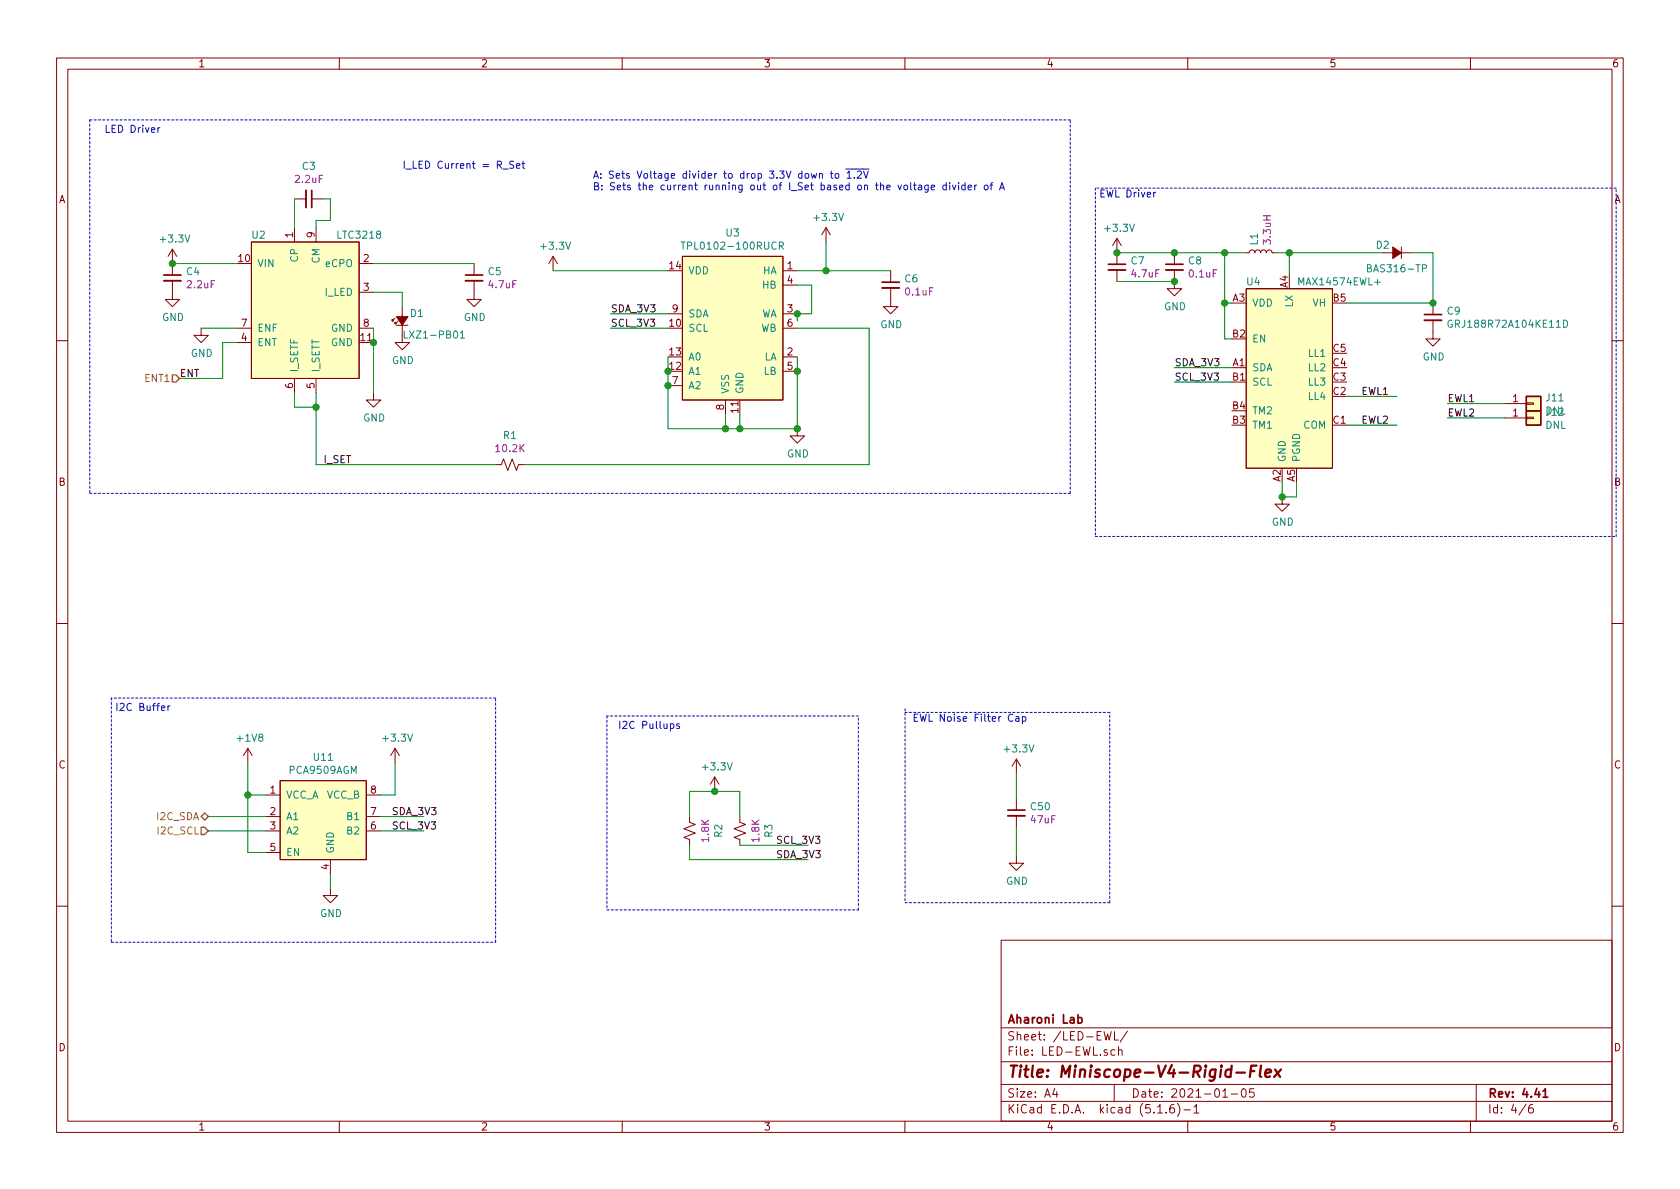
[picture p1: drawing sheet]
<svg xmlns="http://www.w3.org/2000/svg" width="297mm" height="210mm" viewBox="0 0 297 210" stroke-linecap="round" stroke-linejoin="round" font-family="sans-serif">
<g fill="none" stroke="#840000" stroke-width=".18">
<path d="M10 10.3h277v189.9h-277zM12 12.2h273v186.1h-273zM60 10.3v1.9M110 10.3v1.9M160 10.3v1.9M210 10.3v1.9M260 10.3v1.9M52.1 35.2h2M55.1 35.2h2M30.5 49.7v3.3h1.2l-1.2 1.2-1.3-1.2h1.3M30.5 44.1l-.8 1.2M30.5 44.1v4.5"/>
<path d="M30.5 44.1l.7 1.2M35.6 58v1.3h1.2l-1.2 1.3-1.3-1.3h1.3M41.9 58h2.5M44.4 42.8h19.1v24.1h-19.1zM52.1 40.3v2.5M55.9 40.3v2.5M63.5 46.6h2.5M63.5 51.7h2.5M63.5 58h2.5M69.8 56.3l-.5 .5v-.3v.3h.3M70.1 57.5h2M70.4 56.8l-.6 .5v-.3v.3h.3"/>
<path d="M71.1 54.2v6.4h1.3l-1.3 1.2-1.3-1.2h1.3M83.8 49.7v3.3h1.3l-1.3 1.2-1.3-1.2h1.3M83.8 46.6v2M97.8 45.3l-.8 1.3M97.8 45.3v2.6M97.8 45.3l.8 1.3M118.1 55.5h2.5M120.6 45.3h17.8v25.4h-17.8zM138.4 58h2.6M138.4 47.9h2.6M138.4 55.5h2.6M138.4 50.4h2.6"/>
<path d="M146 40.3l-.7 1.2M146 40.3v2.5M146 40.3l.8 1.2M157.5 50.9v3.3h1.2l-1.2 1.3-1.3-1.3h1.3M157.5 47.9v2M197.5 42.2l-.8 1.2M197.5 42.2v4.5M197.5 47.7v2.1M197.5 42.2l.7 1.2M207.6 47.7v3.3h1.3l-1.3 1.3-1.2-1.3h1.2M207.6 44.7v2M220.3 51h15.3v31.8h-15.3z"/>
<path d="M220.3 44.7h.6l.1-.3 .3-.2 .4 .1 .2 .4 .1-.3 .3-.2 .4 .1 .2 .4 .1-.3 .3-.2 .4 .1 .2 .4 .1-.3 .3-.2 .4 .1 .2 .4h.5M244.5 44.7h5.1M247.8 43.7v2M253.4 56.6v3.3h1.2l-1.2 1.3-1.3-1.3h1.3M253.4 53.6v2M10 60.2h2M41.9 60.6h2.5M52.1 66.9v2.6M55.9 66.9v2.6M66 69.5v1.2h1.3l-1.3 1.3-1.2-1.3h1.2M118.1 68.2h2.5M128.3 70.7v2.6"/>
<path d="M138.4 63.1h2.6M138.4 65.7h2.6M141 75.8v1.3h1.2l-1.2 1.3-1.3-1.3h1.3M266.1 73.9h3.8M266.1 71.4h3.8M269.9 73.8h1.2v.2h-1.2zM269.9 71.2h1.2v.3h-1.2zM285 60.2h2M87.6 82.2h1l.4-1.1 .8 2.1 .8-2.1 .7 2.1 .4-1h1M226.7 87.9v1.2h1.3l-1.3 1.3-1.3-1.3h1.3M10 110.3h2M285 110.3h2"/>
<path d="M43.8 132.3l-.7 1.3M43.8 132.3v2.6M43.8 132.3l.8 1.3M49.5 138h15.3v14h-15.3zM69.8 132.3l-.7 1.3M69.8 132.3v2.6M69.8 132.3l.8 1.3M126.4 137.4l-.8 1.3M126.4 137.4v2.5M126.4 137.4l.7 1.3M179.7 134.2l-.8 1.3M179.7 134.2v2.6"/>
<path d="M179.7 134.2l.8 1.3M47 140.6h2.5M47 144.4h2.5M47 146.9h2.5M47 150.7h2.5M58.4 157.1v1.3h1.3l-1.3 1.2-1.3-1.2h1.3M58.4 152v2.6M64.8 140.6h2.5M64.8 144.4h2.5M64.8 146.9h2.5M121.9 144.4v1l1 .4-2 .8 2 .7-2 .8 1 .4v1M130.8 144.4v1l1 .4-2 .8 2 .7-2 .8 1 .4v1"/>
<path d="M179.7 151.4v1.2h1.3l-1.3 1.3-1.3-1.3h1.3M179.7 141.2v2.1M179.7 144.3v2M10 160.2h2M177 166.3h108v32h-108zM285 160.2h2M60 198.3v1.9M110 198.3v1.9M160 198.3v1.9M177 194.8h108M177 191.8h108M177 187.8h108"/>
<path d="M177 181.8h108M186.5 192.5l-.4 1h1M186.8 193v1M195.2 182.4l.4 1.5 .2-1.1 .3 1.1 .4-1.5M197 191.8v3M197.1 182.4v1.5h.7M197.1 185.7l-.4-.1-.3 .3 .1 .6 .2 .1 .4-.1M197.8 185.7l.2-.1 .3 .1 .1 .9M197.8 185.1v1.5M199.3 182.3l-1.3 2M204.7 196.8h.8M206.2 196.7v.1"/>
<path d="M207.5 195.3a.59 .59 0 0 0-.7 .7v.5l.2 .2 .4 .1 .2-.1 .1-.5-.2-.2-.4-.1-.3 .3M208.2 195.1a1.71 1.71 0 0 1 0 2.3M209.3 196.3h1.2M210 198.3v1.9M211.1 195.8l.4-.5v1.5M211.1 196.8h.9M216.2 194h.8M217.7 193.5h1.1M219.6 192.7l.4-.2a.94 .94 0 0 1 0 1.5 .82 .82 0 0 1-.4-1.3zM221.7 192.5h-.7l-.1 .7 .2-.1 .5 .1 .2 .2-.1 .5-.2 .1-.6-.1M260 198.3v1.9M261 191.8v6.5"/>
<path d="M269.8 195.2l-1.2 2M271 195.3a.62 .62 0 0 0-.7 .7v.7l.3 .1 .4-.1 .1-.5-.1-.2-.4-.1-.3 .3"/>
</g>
<path d="M55.1 33.6v3.1M29 48.6h3M82.3 48.6h3M156 49.9h3M196 46.7h3M206.1 46.7h3.1M251.8 55.6h3.1M178.2 143.3h3M190.6 180l.4-.1 .3 .3-.1 .6h-.6M272.8 193l.4-.5v1.5M272.8 194h.9" fill="none" stroke="#840000" stroke-width=".3"/>
<path d="M218.6 189.7h1.5M221.1 189.4h.7M222.2 188.4h-1l-.2 2M223 188.4l-.3 1.8 .3 .2M223.7 189.8l1-.2v-.4l-.6-.1-.3 .3v.9l.2 .1 .5-.1M225.5 189.1l.8 1.3M226.5 189.1l-1.2 1.3" fill="none" stroke="#840000" stroke-width=".41"/>
<path d="M54.1 33.6v3.1M29 49.7h3M82.3 49.7h3M156 50.9h3M196 47.7h3M206.1 47.7h3.1M251.8 56.6h3.1M178.2 144.3h3" fill="none" stroke="#840000" stroke-width=".33"/>
<path d="M71.5 58.5v1.3h.6M81.4 58.9l.4-.4v1.3M81.4 59.8h.7M120.4 42.8h.8M120.8 42.8v1.3M137.8 43.5l.7-.1v-.5l-.2-.1h-.5v1.3M138.1 43.5l.4 .6M251.5 47.5l.6-.1 .1-.2v-.3l-.2-.1h-.5v1.3M256.7 56.7a.59 .59 0 0 0-.7 .6 .59 .59 0 0 0 .7 .5l.1-.5h-.3M276.5 56.6a.64 .64 0 0 1 .7 .6 .64 .64 0 0 1-.7 .7z" fill="none" stroke="#008484" stroke-width=".18"/>
<g fill="#ffffc2" stroke="#ffffc2" stroke-width=".18">
<path d="M269.9 72.6h2.5v2.6h-2.5z"/>
<path d="M269.9 70.1h2.5v2.5h-2.5z"/>
<path d="M44.4 42.8h19.1v24.1h-19.1z"/>
<path d="M120.6 45.3h17.8v25.4h-17.8z"/>
<path d="M49.5 138h15.3v14h-15.3z"/>
<path d="M220.3 51h15.3v31.8h-15.3z"/>
</g>
<path d="M269.9 72.6h2.5v2.6h-2.5zM269.9 70.1h2.5v2.5h-2.5z" fill="none" stroke="#840000" stroke-width=".25"/>
<g fill="#840000" stroke="#840000" stroke-width=".18">
<path d="M70.1 56h2l-1 1.5z"/>
<path d="M246.3 43.7l1.5 1-1.5 1z"/>
</g>
<g fill="none" stroke="#0000c2" stroke-width=".18" stroke-dasharray=".4 .4">
<path d="M15.9 21.2v66M189.2 21.2h-173.3M193.7 33.3v61.6M285.7 33.3h-92M15.9 87.2h173.3M189.2 87.2v-66M193.7 94.9h92M285.7 94.9v-61.6M19.7 123.4v43.2M87.6 123.4h-67.9M107.3 126.6v34.3M151.8 126.6h-44.5"/>
<path d="M160 125.3v34.3M196.2 126h-36.2M160 159.6h36.2M196.2 159.6v-33.6M19.7 166.6h67.9M87.6 166.6v-43.2M107.3 160.9h44.5M151.8 160.9v-34.3"/>
</g>
<g fill="none" stroke="#008400" stroke-width=".18">
<path d="M52.1 35.2v5.1M57.1 35.2h1.3v3.8h-2.5v1.3M30.5 46.6h11.4M35.6 58h6.3M66 58v11.5M66 46.6h17.8M66 51.7h5.1v2.5M97.8 47.9h20.3M107.9 58h10.2M107.9 55.5h10.2M141 47.9h16.5M141 58h12.7v24.2h-61"/>
<path d="M141 50.4h2.5v5.1h-2.5v1.3M146 42.8v5.1M197.5 44.7h22.8M197.5 49.8h10.1M216.5 53.6h1.3M216.5 44.7v15.2h1.3M225.4 44.7h19.1M228 44.7v3.8M249.6 44.7h3.8v8.9h-15.3M41.9 60.6h-2.5v6.3h-7.7M52.1 69.5v2.5h3.8M55.9 69.5v12.7h31.7"/>
<path d="M118.1 63.1v12.7h22.9v-12.7M128.3 73.3v2.5M130.8 73.3v2.5M207.6 67.6h10.2M207.6 65h10.2M238.1 75.2h8.9M238.1 70.1h8.9M255.9 71.4h10.2M255.9 73.9h10.2M226.7 85.3v2.6h2.5v-2.6M43.8 134.9v15.8h3.2M69.8 134.9v5.7h-2.5"/>
<path d="M179.7 136.8v4.4M36.8 146.9h10.2M36.8 144.4h10.2M43.8 140.6h3.2M58.4 154.6v2.5M67.3 146.9h7.6M67.3 144.4h7.6M121.9 144.4v-4.5h8.9v4.5M121.9 149.5v2.5h21M130.8 149.5h12.1M179.7 146.3v5.1"/>
</g>
<path d="M30.5 66.3h.6l.6 .6-.6 .7h-.6zM35.6 146.3h.6l.6 .6-.6 .7h-.6zM35.6 144.4l.6-.6 .6 .6-.6 .6z" fill="none" stroke="#848400" stroke-width=".25"/>
<g fill="none" stroke="#0000c2" stroke-width=".18">
<path d="M27.9 22.6v.8M28.3 22.6l-.4 .2M90.8 28.6l-.5-.1-.1 .1v.4l.5 .2 .1 .3-.2 .3-.5-.1M91.3 29.3l.6-.1v-.2l-.4-.1-.2 .2 .1 .6h.5M92.3 28.9h.5M92.5 28.5v1.1l.3 .2M143.4 30.7l.3 .8 .2-.6 .2 .6 .3-.8M144.9 30.8l.2-.1h.3v.8M144.9 30.7v.8M146.8 30.7h.5M147 30.2v1.1l.3 .2M147.8 30.7h.3l.2 .1-.1 .7h-.3l-.2-.2z"/>
<path d="M149.5 29.9h4.1M149.8 30.6l.3-.4v1.3M149.8 31.5h.7M151.1 31.4v.1M151.6 30.4l.5-.2 .2 .4-.8 .9h.8M152.7 30.2l.4 1.3 .4-1.3M162.4 32.8h.5l.1 .8M163 33l-.5 .1-.1 .2v.2h.6M164.1 32.7v1.1l-.2 .2-.3-.1M164.1 32.8l-.3-.1-.3 .3 .1 .5h.5M164.6 33.1l.7-.1-.1-.2-.4-.1-.2 .2 .1 .6h.5M167.3 32.8l-.3-.1-.3 .3 .1 .5h.5"/>
<path d="M167.3 32.3v1.3M167.9 32.3v.1M167.9 32.7v.9M168.4 32.7l.3 .9 .3-.9M169.5 32.3v.1M169.5 32.7v.9M170.6 32.8l-.3-.1-.3 .3 .2 .5h.4M170.6 32.3v1.3M171.2 33.1l.6-.1-.1-.2-.3-.1-.2 .2v.6h.5M172.3 32.7v.9M172.7 32.7l-.3 .1-.1 .2M174.1 32.8l.3-.1 .3 .3-.1 .5-.3 .1-.3-.3z"/>
<path d="M175.1 32.7h.4M175.5 32.3l-.3 .2v1.1M176.7 33.6l.5-1.3 .4 1.3M176.9 33.2h.6M204 34v.8M204.3 34l-.3 .2M28.5 125.2l.7-.1-.1-.2-.4-.1-.2 .2 .1 .6h.5M29.7 124.8v.8M30 124.8l-.3 .2M118.5 128h.4l.3 .2-.2 .6h-.5M120.1 128h-.3l-.2 .2 .1 .1 .4 .2v.3h-.5M179.1 126.4a.6 .6 0 0 0-.9 .4 .6 .6 0 0 0 .6 .8l.3-.2"/>
<path d="M179.6 126.8h.5l.1 .8M180.2 127l-.5 .1-.1 .1 .1 .4 .5-.1M180.8 126.8l.3-.1 .3 .2-.1 .6h-.5M180.8 126.7v1.3"/>
</g>
<g fill="#008400" stroke="#008400" stroke-width=".25">
<circle cx="118.1" cy="65.7" r=".51"/>
<circle cx="216.5" cy="53.6" r=".51"/>
<circle cx="207.6" cy="44.7" r=".51"/>
<circle cx="228" cy="44.7" r=".51"/>
<circle cx="226.7" cy="87.9" r=".51"/>
<circle cx="197.5" cy="44.7" r=".51"/>
<circle cx="207.6" cy="49.8" r=".51"/>
<circle cx="216.5" cy="44.7" r=".51"/>
<circle cx="66" cy="60.6" r=".51"/>
<circle cx="130.8" cy="75.8" r=".51"/>
<circle cx="141" cy="65.7" r=".51"/>
<circle cx="126.4" cy="139.9" r=".51"/>
<circle cx="118.1" cy="68.2" r=".51"/>
<circle cx="128.3" cy="75.8" r=".51"/>
<circle cx="141" cy="55.5" r=".51"/>
<circle cx="141" cy="75.8" r=".51"/>
<circle cx="30.5" cy="46.6" r=".51"/>
<circle cx="55.9" cy="72" r=".51"/>
<circle cx="253.4" cy="53.6" r=".51"/>
<circle cx="146.1" cy="47.9" r=".51"/>
<circle cx="43.8" cy="140.6" r=".51"/>
</g>
<text font-size="2.8" fill="#840000" x="178" y="190.5">Title: Miniscope-V4-Rigid-Flex</text>
<g font-size="2.1" fill="#840000">
<text x="178" y="184">Sheet: /LED-EWL/</text>
<text x="178" y="181">Aharoni Lab</text>
<text x="178" y="186.7">File: LED-EWL.sch</text>
<text x="178" y="196.9">KiCad E.D.A. kicad (5.1.6)-1</text>
<text x="178" y="194.1">Size: A4</text>
<text x="200" y="194.1">Date: 2021-01-05</text>
<text x="263" y="194.1">Rev: 4.41</text>
<text x="263" y="196.9">Id: 4/6</text>
</g>
<g font-size="1.8" fill="#840000">
<text x="35" y="11.9">1</text>
<text x="85" y="11.9">2</text>
<text x="135" y="11.9">3</text>
<text x="185" y="11.9">4</text>
<text x="235" y="11.9">5</text>
<text x="285" y="11.9">6</text>
<text x="10.4" y="35.9">A</text>
<text x="285.4" y="35.9">A</text>
<text x="42.2" y="46.3">10</text>
<text x="51.8" y="42" transform="rotate(-90 51.8 42)">1</text>
<text x="55.6" y="42" transform="rotate(-90 55.6 42)">9</text>
<text x="64.3" y="46.3">2</text>
<text x="118.4" y="47.6">14</text>
<text x="139.2" y="47.6">1</text>
<text x="64.3" y="51.4">3</text>
<text x="139.2" y="50.2">4</text>
<text x="218" y="53.3">A3</text>
<text x="227.7" y="50.9" transform="rotate(-90 227.7 50.9)">A4</text>
<text x="235.7" y="53.3">B5</text>
<text x="42.7" y="57.8">7</text>
<text x="64.3" y="57.8">8</text>
<text x="118.4" y="57.8">10</text>
<text x="118.9" y="55.2">9</text>
<text x="139.2" y="55.2">3</text>
<text x="139.2" y="57.8">6</text>
<text x="218" y="59.7">B2</text>
<text x="42.7" y="60.3">4</text>
<text x="63.8" y="60.3">11</text>
<text x="118.4" y="65.4">12</text>
<text x="118.4" y="62.9">13</text>
<text x="139.2" y="62.9">2</text>
<text x="139.2" y="65.4">5</text>
<text x="218" y="64.8">A1</text>
<text x="235.7" y="64.8">C4</text>
<text x="235.7" y="62.2">C5</text>
<text x="51.8" y="68.7" transform="rotate(-90 51.8 68.7)">6</text>
<text x="55.6" y="68.7" transform="rotate(-90 55.6 68.7)">5</text>
<text x="118.9" y="67.9">7</text>
<text x="218" y="67.3">B1</text>
<text x="235.7" y="69.8">C2</text>
<text x="235.7" y="67.3">C3</text>
<text x="267.5" y="71.1">1</text>
<text x="128" y="72.5" transform="rotate(-90 128 72.5)">8</text>
<text x="130.6" y="73" transform="rotate(-90 130.6 73)">11</text>
<text x="218" y="74.9">B3</text>
<text x="218" y="72.4">B4</text>
<text x="235.7" y="74.9">C1</text>
<text x="267.5" y="73.7">1</text>
<text x="10.4" y="85.9">B</text>
<text x="226.4" y="85.2" transform="rotate(-90 226.4 85.2)">A2</text>
<text x="229" y="85.2" transform="rotate(-90 229 85.2)">A5</text>
<text x="285.4" y="85.9">B</text>
<text x="10.4" y="135.9">C</text>
<text x="285.4" y="135.9">C</text>
<text x="47.8" y="140.3">1</text>
<text x="65.6" y="140.3">8</text>
<text x="47.8" y="144.1">2</text>
<text x="47.8" y="146.7">3</text>
<text x="65.6" y="146.7">6</text>
<text x="65.6" y="144.1">7</text>
<text x="47.8" y="150.5">5</text>
<text x="58.2" y="153.8" transform="rotate(-90 58.2 153.8)">4</text>
<text x="10.4" y="185.9">D</text>
<text x="285.4" y="185.9">D</text>
<text x="35" y="199.9">1</text>
<text x="85" y="199.9">2</text>
<text x="135" y="199.9">3</text>
<text x="185" y="199.9">4</text>
<text x="235" y="199.9">5</text>
<text x="285" y="199.9">6</text>
</g>
<g font-size="1.8" fill="#0000c2">
<text x="18.4" y="23.5">LED Driver</text>
<text x="71.1" y="29.8">I_LED Current = R_Set</text>
<text x="104.8" y="31.6">A: Sets Voltage divider to drop 3.3V down to 1.2V</text>
<text x="104.8" y="33.6">B: Sets the current running out of I_Set based on the voltage divider of A</text>
<text x="194.3" y="34.9">EWL Driver</text>
<text x="20.3" y="125.7">I2C Buffer</text>
<text x="109.2" y="128.9">I2C Pullups</text>
<text x="161.3" y="127.6">EWL Noise Filter Cap</text>
</g>
<g font-size="1.8" fill="#840084">
<text x="52.3" y="32.4">2.2uF</text>
<text x="224.7" y="43" transform="rotate(-90 224.7 43)">3.3uH</text>
<text x="33.2" y="51">2.2uF</text>
<text x="86.5" y="51">4.7uF</text>
<text x="160.2" y="52.2">0.1uF</text>
<text x="200.2" y="49.1">4.7uF</text>
<text x="210.4" y="49.1">0.1uF</text>
<text x="87.8" y="80">10.2K</text>
<text x="125.4" y="148.8" transform="rotate(-90 125.4 148.8)">1.8K</text>
<text x="134.3" y="148.8" transform="rotate(-90 134.3 148.8)">1.8K</text>
<text x="182.4" y="145.6">47uF</text>
</g>
<g font-size="1.8" fill="#008484">
<text x="53.5" y="30">C3</text>
<text x="128.4" y="41.8">U3</text>
<text x="144.1" y="39.1">+3.3V</text>
<text x="195.5" y="41">+3.3V</text>
<text x="28.5" y="42.9">+3.3V</text>
<text x="44.6" y="42.2">U2</text>
<text x="45.5" y="47.2">VIN</text>
<text x="52.7" y="46.3" transform="rotate(-90 52.7 46.3)">CP</text>
<text x="56.5" y="46.6" transform="rotate(-90 56.5 46.6)">CM</text>
<text x="57.7" y="47.2">eCPO</text>
<text x="59.8" y="42.2">LTC3218</text>
<text x="95.8" y="44.2">+3.3V</text>
<text x="121.6" y="44.1">TPL0102-100RUCR</text>
<text x="200" y="46.8">C7</text>
<text x="210.2" y="46.8">C8</text>
<text x="222.4" y="43.3" transform="rotate(-90 222.4 43.3)">L1</text>
<text x="243.4" y="44">D2</text>
<text x="33" y="48.7">C4</text>
<text x="57.5" y="52.3">I_LED</text>
<text x="86.4" y="48.7">C5</text>
<text x="121.7" y="48.5">VDD</text>
<text x="134.8" y="48.5">HA</text>
<text x="134.8" y="51">HB</text>
<text x="160" y="49.9">C6</text>
<text x="220.5" y="50.5">U4</text>
<text x="229.9" y="50.5">MAX14574EWL+</text>
<text x="242.2" y="48.2">BAS316-TP</text>
<text x="28.7" y="56.8">GND</text>
<text x="45.5" y="58.7">ENF</text>
<text x="58.5" y="58.7">GND</text>
<text x="72.1" y="59.9">LXZ1-PB01</text>
<text x="72.6" y="56.1">D1</text>
<text x="82" y="56.8">GND</text>
<text x="121.7" y="58.7">SCL</text>
<text x="121.7" y="56.1">SDA</text>
<text x="134.5" y="56.1">WA</text>
<text x="134.5" y="58.7">WB</text>
<text x="155.7" y="58">GND</text>
<text x="205.8" y="54.9">GND</text>
<text x="221.4" y="54.2">VDD</text>
<text x="228.6" y="54.3" transform="rotate(-90 228.6 54.3)">LX</text>
<text x="232.1" y="54.2">VH</text>
<text x="255.9" y="55.6">C9</text>
<text x="256.7" y="58">GRJ188R72A104KE11D</text>
<text x="33.7" y="63.1">GND</text>
<text x="45.5" y="61.2">ENT</text>
<text x="52.7" y="65.9" transform="rotate(-90 52.7 65.9)">I_SETF</text>
<text x="56.5" y="65.9" transform="rotate(-90 56.5 65.9)">I_SETT</text>
<text x="58.5" y="61.2">GND</text>
<text x="69.3" y="64.4">GND</text>
<text x="121.7" y="63.7">A0</text>
<text x="135.1" y="63.7">LA</text>
<text x="221.4" y="65.7">SDA</text>
<text x="221.4" y="60.6">EN</text>
<text x="231.4" y="65.7">LL2</text>
<text x="231.4" y="63.1">LL1</text>
<text x="251.5" y="63.7">GND</text>
<text x="121.7" y="66.3">A1</text>
<text x="121.7" y="68.8">A2</text>
<text x="128.9" y="69.7" transform="rotate(-90 128.9 69.7)">VSS</text>
<text x="131.4" y="69.7" transform="rotate(-90 131.4 69.7)">GND</text>
<text x="135.1" y="66.3">LB</text>
<text x="221.4" y="68.2">SCL</text>
<text x="231.4" y="70.7">LL4</text>
<text x="231.4" y="68.2">LL3</text>
<text x="273.5" y="71">J11</text>
<text x="64.2" y="74.5">GND</text>
<text x="89.1" y="77.6">R1</text>
<text x="221.4" y="75.8">TM1</text>
<text x="221.4" y="73.3">TM2</text>
<text x="230.5" y="75.8">COM</text>
<text x="273.3" y="75.8">DNL</text>
<text x="273.5" y="73.5">J12</text>
<text x="139.1" y="80.9">GND</text>
<text x="227.3" y="81.8" transform="rotate(-90 227.3 81.8)">GND</text>
<text x="229.9" y="81.8" transform="rotate(-90 229.9 81.8)">PGND</text>
<text x="224.9" y="93">GND</text>
<text x="42.1" y="131.2">+1V8</text>
<text x="67.9" y="131.2">+3.3V</text>
<text x="51.3" y="136.8">PCA9509AGM</text>
<text x="55.5" y="134.5">U11</text>
<text x="124.4" y="136.2">+3.3V</text>
<text x="177.7" y="133.1">+3.3V</text>
<text x="50.5" y="141.2">VCC_A</text>
<text x="57.8" y="141.2">VCC_B</text>
<text x="182.3" y="143.3">C50</text>
<text x="50.5" y="145">A1</text>
<text x="50.5" y="147.6">A2</text>
<text x="61.5" y="147.6">B2</text>
<text x="61.5" y="145">B1</text>
<text x="127.7" y="148.1" transform="rotate(-90 127.7 148.1)">R2</text>
<text x="136.6" y="148.1" transform="rotate(-90 136.6 148.1)">R3</text>
<text x="50.5" y="151.4">EN</text>
<text x="59.1" y="151" transform="rotate(-90 59.1 151)">GND</text>
<text x="177.9" y="156.5">GND</text>
<text x="56.6" y="162.2">GND</text>
</g>
<g font-size="1.8">
<text x="107.9" y="55.2">SDA_3V3</text>
<text x="107.9" y="57.8">SCL_3V3</text>
<text x="207.6" y="64.8">SDA_3V3</text>
<text x="31.7" y="66.7">ENT</text>
<text x="207.6" y="67.3">SCL_3V3</text>
<text x="240.7" y="69.8">EWL1</text>
<text x="255.9" y="71.1">EWL1</text>
<text x="240.7" y="74.9">EWL2</text>
<text x="255.9" y="73.7">EWL2</text>
<text x="57.1" y="81.9">I_SET</text>
<text x="69.2" y="146.7">SCL_3V3</text>
<text x="69.2" y="144.1">SDA_3V3</text>
<text x="137.2" y="149.2">SCL_3V3</text>
<text x="137.2" y="151.8">SDA_3V3</text>
</g>
<g font-size="1.8" fill="#848400">
<text x="25.7" y="67.6">ENT1</text>
<text x="27.8" y="145">I2C_SDA</text>
<text x="28" y="147.6">I2C_SCL</text>
</g>
</svg>
